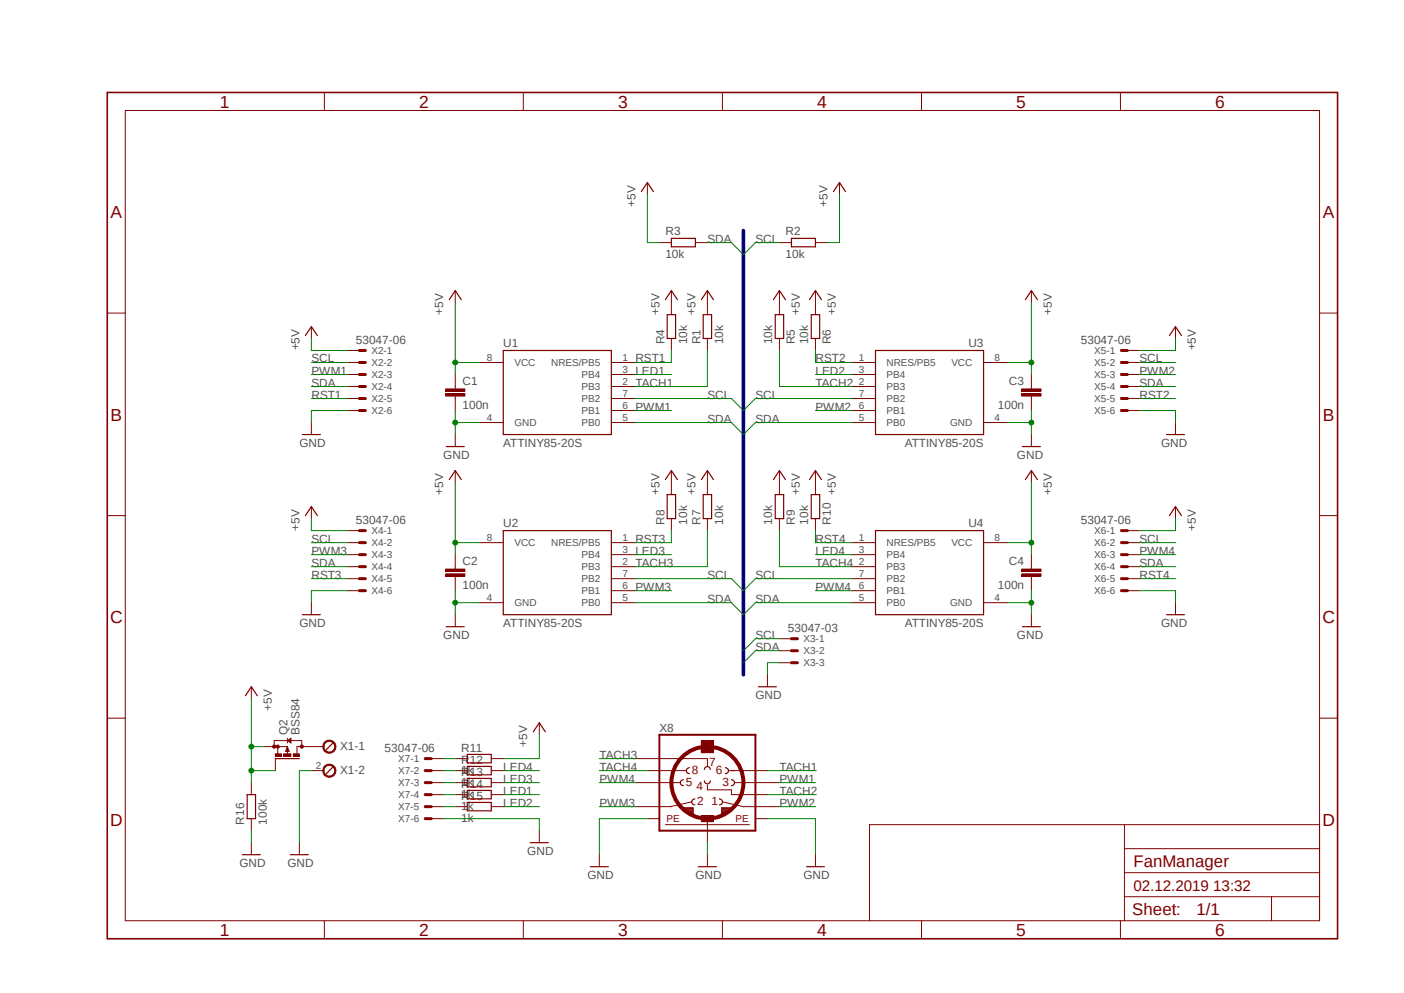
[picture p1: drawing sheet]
<svg xmlns="http://www.w3.org/2000/svg" width="297mm" height="210mm" viewBox="0 0 297 210" stroke-linecap="round" stroke-linejoin="round" font-family="sans-serif">
<path d="M22.2 19.2l261.1 179.9M283.3 19.2l-261.1 179.9" fill="none" stroke="#fff" stroke-width=".21"/>
<g fill="none" stroke="#800000" stroke-width=".21">
<path d="M68.6 19.6v3.8M110.7 19.6v3.8M152.8 19.6v3.8M194.9 19.6v3.8M237 19.6v3.8M26.5 23.4h252.6v171.3h-252.6zM22.7 66.2h3.8M96.3 61.5v2.5M101.4 76.7h5.1M129.3 79.2h5.1M129.3 76.7h5.1M279.1 66.2h3.9"/>
<path d="M96.3 81.7v.6M96.3 83.8v.5M96.3 91.9v2.5M101.4 89.4h5.1M129.3 89.4h5.1M129.3 86.8h5.1M129.3 84.3h5.1M129.3 81.7h5.1M22.7 109.1h3.8M279.1 109.1h3.9M22.7 151.9h3.8M279.1 151.9h3.9"/>
<path d="M237.9 174.4v20.3M237.9 179.5h41.2M279.1 174.4h-95.2v20.3M68.6 194.7v3.8M110.7 194.7v3.8M152.8 194.7v3.8M194.9 194.7v3.8M237 194.7v3.8M237.9 189.7h41.2M237.9 184.6h41.2M269 189.7v5"/>
</g>
<path d="M22.7 19.6h260.3v178.9h-260.3z" fill="none" stroke="#800000" stroke-width=".34"/>
<path d="M95 63.4l1.3-1.9 1.3 1.9M106.5 74.1h22.8v17.8h-22.8zM94.4 94.4h3.8" fill="none" stroke="#800000" stroke-width=".25"/>
<path d="M94.3 83.3h4v.5h-4z" fill-rule="evenodd" fill="#800000"/>
<path d="M94.3 83.3h4v.5h-4z" fill="none" stroke="#800000" stroke-width=".21"/>
<path d="M94.3 82.3h4v.5h-4z" fill-rule="evenodd" fill="#800000"/>
<g fill="none" stroke="#800000" stroke-width=".21">
<path d="M177.6 38.6v2.5M164.9 51.3h2.5M172.5 51.3h2.5M65.9 69.1v2.5M73.5 74.1h2.5M73.5 76.7h2.5M73.5 79.2h2.5M96.3 79.2v2.5M142 61.5v5M142 71.6v2.5M149.6 61.5v5M149.6 71.6v2.5"/>
<path d="M65.9 89.4v2.5M73.5 81.7h2.5M73.5 84.3h2.5M73.5 86.8h2.5M94.3 82.3h4v.5h-4zM96.3 84.3v2.5M96.3 99.5v2.6M96.3 119.8v.6M101.4 114.8h5.1M129.3 119.8h5.1M129.3 117.3h5.1M129.3 114.8h5.1"/>
<path d="M96.3 121.9v.5M96.3 130v2.5M101.4 127.5h5.1M129.3 127.5h5.1M129.3 124.9h5.1M129.3 122.4h5.1"/>
</g>
<path d="M167.4 50.4h5.1v1.8h-5.1zM176.3 40.5l1.3-1.9 1.3 1.9M64.6 71l1.3-1.9 1.2 1.9M140.8 63.4l1.2-1.9 1.3 1.9M141.1 66.5h1.8v5.1h-1.8zM148.4 63.4l1.2-1.9 1.3 1.9M148.8 66.5h1.7v5.1h-1.7zM64 91.9h3.8M95 101.4l1.3-1.9 1.3 1.9M106.5 112.2h22.8v17.8h-22.8zM94.4 132.5h3.8" fill="none" stroke="#800000" stroke-width=".25"/>
<path d="M76 74.1h1.3M76 76.7h1.3M76 79.2h1.3M76 81.7h1.3M76 84.3h1.3M76 86.8h1.3" fill="none" stroke="#800000" stroke-width=".64"/>
<path d="M94.3 121.4h4v.5h-4z" fill-rule="evenodd" fill="#800000"/>
<path d="M94.3 121.4h4v.5h-4z" fill="none" stroke="#800000" stroke-width=".21"/>
<path d="M94.3 120.4h4v.5h-4z" fill-rule="evenodd" fill="#800000"/>
<g fill="none" stroke="#800000" stroke-width=".21">
<path d="M180.1 79.2h5.1M180.1 76.7h5.1M208.1 76.7h5M218.2 61.5v2.5M142 99.5v5.1M149.6 99.5v5.1M180.1 89.4h5.1M180.1 86.8h5.1M180.1 84.3h5.1M180.1 81.7h5.1M208.1 89.4h5M218.2 81.7v.6"/>
<path d="M218.2 83.8v.5M218.2 91.9v2.5M65.9 107.1v2.6M73.5 112.2h2.5M73.5 114.8h2.5M73.5 117.3h2.5M73.5 119.8h2.5M96.3 117.3v2.5M142 109.7v2.5M149.6 109.7v2.5M65.9 127.5v2.5M73.5 122.4h2.5"/>
<path d="M73.5 124.9h2.5M94.3 120.4h4v.5h-4zM96.3 122.4v2.5"/>
</g>
<path d="M185.2 74.1h22.9v17.8h-22.9zM216.9 63.4l1.3-1.9 1.3 1.9M216.3 94.4h3.8M64.6 109.1l1.3-2 1.2 2M140.8 101.4l1.2-1.9 1.3 1.9M141.1 104.6h1.8v5.1h-1.8zM148.4 101.4l1.2-1.9 1.3 1.9M148.8 104.6h1.7v5.1h-1.7zM64 130h3.8" fill="none" stroke="#800000" stroke-width=".25"/>
<path d="M76 112.2h1.3M76 114.8h1.3M76 117.3h1.3M76 119.8h1.3M76 122.4h1.3M76 124.9h1.3" fill="none" stroke="#800000" stroke-width=".64"/>
<path d="M216.2 83.3h4v.5h-4z" fill-rule="evenodd" fill="#800000"/>
<path d="M216.2 83.3h4v.5h-4z" fill="none" stroke="#800000" stroke-width=".21"/>
<path d="M216.2 82.3h4v.5h-4z" fill-rule="evenodd" fill="#800000"/>
<g fill="none" stroke="#800000" stroke-width=".21">
<path d="M164.9 61.5v5M164.9 71.6v2.5M172.5 61.5v5M172.5 71.6v2.5M218.2 79.2v2.5M238.5 74.1h2.5M238.5 76.7h2.5M238.5 79.2h2.5M248.7 69.1v2.5M216.2 82.3h4v.5h-4zM218.2 84.3v2.5M218.2 99.5v2.6"/>
<path d="M238.5 81.7h2.5M238.5 84.3h2.5M238.5 86.8h2.5M248.7 89.4v2.5M180.1 119.8h5.1M180.1 117.3h5.1M180.1 114.8h5.1M208.1 114.8h5M218.2 119.8v.6M180.1 127.5h5.1M180.1 124.9h5.1M180.1 122.4h5.1"/>
<path d="M208.1 127.5h5M218.2 121.9v.5M218.2 130v2.5"/>
</g>
<path d="M163.6 63.4l1.3-1.9 1.3 1.9M164 66.5h1.8v5.1h-1.8zM171.2 63.4l1.3-1.9 1.3 1.9M171.6 66.5h1.8v5.1h-1.8zM247.4 71l1.3-1.9 1.2 1.9M246.8 91.9h3.8M185.2 112.2h22.9v17.8h-22.9zM216.9 101.4l1.3-1.9 1.3 1.9M216.3 132.5h3.8" fill="none" stroke="#800000" stroke-width=".25"/>
<path d="M237.2 74.1h1.3M237.2 76.7h1.3M237.2 79.2h1.3M237.2 81.7h1.3M237.2 84.3h1.3M237.2 86.8h1.3" fill="none" stroke="#800000" stroke-width=".64"/>
<path d="M216.2 121.4h4v.5h-4z" fill-rule="evenodd" fill="#800000"/>
<path d="M216.2 121.4h4v.5h-4z" fill="none" stroke="#800000" stroke-width=".21"/>
<path d="M216.2 120.4h4v.5h-4z" fill-rule="evenodd" fill="#800000"/>
<g fill="none" stroke="#800000" stroke-width=".21">
<path d="M136.9 38.6v2.5M139.5 51.3h2.5M147.1 51.3h2.5M164.9 99.5v5.1M172.5 99.5v5.1M164.9 109.7v2.5M172.5 109.7v2.5M218.2 117.3v2.5M238.5 112.2h2.5M238.5 114.8h2.5M238.5 117.3h2.5M238.5 119.8h2.5"/>
<path d="M248.7 107.1v2.6M216.2 120.4h4v.5h-4zM218.2 122.4v2.5M238.5 122.4h2.5M238.5 124.9h2.5M248.7 127.5v2.5M148.4 156.6h2.5v2.6h-2.5zM91.2 160.4h2.6M91.2 163h2.6M91.2 165.5h2.6M91.2 168.1h2.6M91.2 170.6h2.6"/>
<path d="M91.2 173.1h2.6M140.8 174.4h17.7M142 160.4h7.6v1.7M142 165.5h1.9M144.6 163h.6M146.3 169.6l-4.5 1M149.6 166v1h5.1v1.1M149.6 173.1v1.3M152.8 169.6l4.5 1M154.1 163h1.3M155.4 165.5h1.9"/>
</g>
<g fill="none" stroke="#800000" stroke-width=".25">
<path d="M135.7 40.5l1.2-1.9 1.3 1.9M142 50.4h5.1v1.8h-5.1zM163.6 101.4l1.3-1.9 1.3 1.9M164 104.6h1.8v5.1h-1.8zM171.2 101.4l1.3-1.9 1.3 1.9M171.6 104.6h1.8v5.1h-1.8zM247.4 109.1l1.3-2 1.2 2M246.8 130h3.8M144.6 164.9a.64 .64 0 0 0-.7 .6 .64 .64 0 0 0 .7 .7M145.8 162.3a.64 .64 0 0 0-.6 .7 .64 .64 0 0 0 .6 .6M147 169a.64 .64 0 0 0-.7 .6 .64 .64 0 0 0 .7 .6M149 162.7a.64 .64 0 0 1 .6-.6 .64 .64 0 0 1 .7 .6"/>
<path d="M149 165.1a.64 .64 0 0 0 .6 .7 .64 .64 0 0 0 .7-.7M152.2 169a.64 .64 0 0 1 .6 .6 .64 .64 0 0 1-.6 .6M153.5 162.3a.64 .64 0 0 1 .6 .7 .64 .64 0 0 1-.6 .6M154.7 164.9a.64 .64 0 0 1 .7 .6 .64 .64 0 0 1-.7 .7"/>
</g>
<path d="M237.2 112.2h1.3M237.2 114.8h1.3M237.2 117.3h1.3M237.2 119.8h1.3M237.2 122.4h1.3M237.2 124.9h1.3M90 160.4h1.2M90 163h1.2M90 165.5h1.2M90 168.1h1.2M90 170.6h1.2M90 173.1h1.2" fill="none" stroke="#800000" stroke-width=".64"/>
<path d="M139.5 155.4h20.3v20.3h-20.3z" fill="none" stroke="#800000" stroke-width=".42"/>
<circle cx="149.7" cy="165.5" r="7.6" fill="none" stroke="#800000" stroke-width=".85"/>
<path d="M148.4 156.6h2.5v2.6h-2.5z" fill-rule="evenodd" fill="#800000"/>
<path d="M148.4 156.6h2.5v2.6h-2.5z" fill="none" stroke="#800000" stroke-width=".21"/>
<path d="M148.4 172.5h2.5v1.3h-2.5z" fill-rule="evenodd" fill="#800000"/>
<path d="M134.4 165.5h7.6M134.4 170.6h7.6M134.4 160.4h7.6M136.9 173.1h2.6M136.9 163h7.7M148.4 172.5h2.5v1.3h-2.5zM149.6 173.1v5.1M154.7 168.1h7.6M154.7 163h7.6M157.3 165.5h7.6M157.3 170.6h7.6M159.8 173.1h2.5" fill="none" stroke="#800000" stroke-width=".21"/>
<g fill="none" stroke="#800000" stroke-width=".25">
<path d="M70.4 157.1l-1.5 1.6M144.1 170.9h2.5v1.5zM144.2 170.9h2.4M144.5 171.1h2.1M144.8 171.3h1.8M145.1 171.5h1.5M145.5 171.7h1.1M145.8 171.9h.8M146.1 172.1h.5M146.4 172.3h.2M152.7 170.9h2.5l-2.5 1.5zM152.7 172.3h.2"/>
<path d="M152.7 172.1h.5M152.7 171.9h.8M152.7 171.7h1.1M152.7 171.5h1.5M152.7 171.3h1.8M152.7 171.1h2.1M152.7 170.9h2.4"/>
</g>
<path d="M68.6 157a1.41 1.41 0 0 1 2.2 .1 1.41 1.41 0 0 1-.7 2.1 1.41 1.41 0 0 1-1.8-1.3h.2a1.15 1.15 0 0 1 1.7-.9 1.15 1.15 0 0 1 .2 1.9 1.15 1.15 0 0 1-1.8-.6l-.1-.4h-.2z" fill-rule="evenodd" fill="#800000"/>
<path d="M65.9 157.9h2.5M68.6 157a1.41 1.41 0 0 1 2.2 .1 1.41 1.41 0 0 1-.7 2.1 1.41 1.41 0 0 1-1.8-1.3h.2a1.15 1.15 0 0 1 1.7-.9 1.15 1.15 0 0 1 .2 1.9 1.15 1.15 0 0 1-1.8-.6l-.1-.4h-.2z" fill="none" stroke="#800000" stroke-width=".21"/>
<path d="M70.4 162.2l-1.5 1.5" fill="none" stroke="#800000" stroke-width=".25"/>
<path d="M68.6 162.1a1.41 1.41 0 0 1 2.2 0 1.41 1.41 0 0 1-.7 2.2 1.41 1.41 0 0 1-1.8-1.3h.2a1.15 1.15 0 0 1 1.7-.9 1.15 1.15 0 0 1 .2 1.9 1.15 1.15 0 0 1-1.8-.6l-.1-.4h-.2z" fill-rule="evenodd" fill="#800000"/>
<g fill="none" stroke="#800000" stroke-width=".21">
<path d="M164.9 135.1h2.5M164.9 137.6h2.5M53.2 145.2v2.6M58.8 157.9v1.5M60.8 157.9l.4 1h-.8zM60.8 157.9h-2.8v-1.3h5.8v1.3M60.8 156.1v1M60.8 157.9v1.5M60.8 156.6l.8-.5v1zM63.3 157.9h-.5v1.5M114.1 152.9v2.5M162.3 142.7v2.5"/>
<path d="M164.9 140.2h2.5M53.2 165.5v2.6M53.2 173.1v2.6M53.2 178.2v2.6M63.3 178.2v2.6M65.9 163h2.5M68.6 162.1a1.41 1.41 0 0 1 2.2 0 1.41 1.41 0 0 1-.7 2.2 1.41 1.41 0 0 1-1.8-1.3h.2a1.15 1.15 0 0 1 1.7-.9 1.15 1.15 0 0 1 .2 1.9 1.15 1.15 0 0 1-1.8-.6l-.1-.4h-.2zM96.3 163h2.5M96.3 160.4h2.5M96.3 165.5h2.5M96.3 168.1h2.5M96.3 170.6h2.5"/>
<path d="M103.9 163h2.6M103.9 160.4h2.6M103.9 165.5h2.6M103.9 168.1h2.6M103.9 170.6h2.6M114.1 175.7v2.5M126.8 180.8v2.5M149.6 180.8v2.5M172.5 180.8v2.5"/>
</g>
<g fill="none" stroke="#800000" stroke-width=".25">
<path d="M51.9 147.2l1.3-2 1.2 2M60.8 158.3l.1 .5h-.2l.1-.4M61 156.6l.4-.2v.5zM98.8 159.6h5.1v1.7h-5.1zM112.8 154.8l1.3-1.9 1.3 1.9M160.4 145.2h3.9M52.3 168.1h1.8v5h-1.8zM58.3 160.4h5M98.8 162.1h5.1v1.8h-5.1zM98.8 164.6h5.1v1.8h-5.1zM98.8 167.2h5.1v1.8h-5.1zM98.8 169.7h5.1v1.8h-5.1z"/>
<path d="M112.2 178.2h3.8M51.3 180.8h3.8M61.4 180.8h3.8M124.9 183.3h3.8M147.7 183.3h3.9M170.6 183.3h3.8"/>
</g>
<path d="M167.4 135.1h1.3M167.4 137.6h1.3M167.4 140.2h1.3" fill="none" stroke="#800000" stroke-width=".64"/>
<circle cx="58" cy="157.9" r=".33" fill="#800000"/>
<circle cx="58" cy="157.9" r=".33" fill="none" stroke="#800000" stroke-width=".21"/>
<circle cx="58.8" cy="157.9" r=".33" fill="#800000"/>
<circle cx="58.8" cy="157.9" r=".33" fill="none" stroke="#800000" stroke-width=".21"/>
<circle cx="63.8" cy="157.9" r=".33" fill="#800000"/>
<circle cx="63.8" cy="157.9" r=".33" fill="none" stroke="#800000" stroke-width=".21"/>
<path d="M62.1 159.4h1.2v.5h-1.2z" fill-rule="evenodd" fill="#800000"/>
<path d="M62.1 159.4h1.2v.5h-1.2z" fill="none" stroke="#800000" stroke-width=".21"/>
<path d="M58.3 159.4h1.2v.5h-1.2z" fill-rule="evenodd" fill="#800000"/>
<path d="M58.3 159.4h1.2v.5h-1.2z" fill="none" stroke="#800000" stroke-width=".21"/>
<path d="M60 159.4h1.6v.5h-1.6z" fill-rule="evenodd" fill="#800000"/>
<path d="M55.7 157.9h2.6M60 159.4h1.6v.5h-1.6zM63.3 157.9h2.6M58.3 160.4v2.6" fill="none" stroke="#800000" stroke-width=".21"/>
<path d="M157.3 48.8v93.9" fill="none" stroke="#000080" stroke-width=".76"/>
<path d="M96.3 89.4h5.1M96.3 86.8v5.1" fill="none" stroke="#008000" stroke-width=".21"/>
<circle cx="96.3" cy="89.4" r=".51" fill="#008000"/>
<g fill="none" stroke="#008000" stroke-width=".21">
<path d="M73.5 86.8h-7.6v2.6M96.3 127.5h5.1M96.3 124.9v5.1"/>
<circle cx="96.3" cy="89.4" r=".51"/>
</g>
<circle cx="96.3" cy="127.5" r=".51" fill="#008000"/>
<g fill="none" stroke="#008000" stroke-width=".21">
<path d="M213.1 89.4h5.1M218.2 86.8v5.1M73.5 124.9h-7.6v2.6"/>
<circle cx="96.3" cy="127.5" r=".51"/>
</g>
<circle cx="218.2" cy="89.4" r=".51" fill="#008000"/>
<g fill="none" stroke="#008000" stroke-width=".21">
<path d="M241 86.8h7.7v2.6M213.1 127.5h5.1M218.2 124.9v5.1"/>
<circle cx="218.2" cy="89.4" r=".51"/>
</g>
<circle cx="218.2" cy="127.5" r=".51" fill="#008000"/>
<g fill="none" stroke="#008000" stroke-width=".21">
<path d="M96.3 76.7h5.1M96.3 64v15.2M241 124.9h7.7v2.6M164.9 140.2h-2.6v2.5M53.2 175.7v2.5M65.9 163h-2.6v15.2M93.8 173.1h20.3v2.6M136.9 173.1h-10.1v7.7M149.6 178.2v2.6M162.3 173.1h10.2v7.7"/>
<circle cx="218.2" cy="127.5" r=".51"/>
</g>
<circle cx="96.3" cy="76.7" r=".51" fill="#008000"/>
<g fill="none" stroke="#008000" stroke-width=".21">
<path d="M177.6 41.1v10.2h-2.6M65.9 71.6v2.5h7.6M96.3 114.8h5.1M96.3 102.1v15.2"/>
<circle cx="96.3" cy="76.7" r=".51"/>
</g>
<circle cx="96.3" cy="114.8" r=".51" fill="#008000"/>
<g fill="none" stroke="#008000" stroke-width=".21">
<path d="M213.1 76.7h5.1M218.2 64v15.2M65.9 109.7v2.5h7.6"/>
<circle cx="96.3" cy="114.8" r=".51"/>
</g>
<circle cx="218.2" cy="76.7" r=".51" fill="#008000"/>
<g fill="none" stroke="#008000" stroke-width=".21">
<path d="M248.7 71.6v2.5h-7.7M213.1 114.8h5.1M218.2 102.1v15.2"/>
<circle cx="218.2" cy="76.7" r=".51"/>
</g>
<circle cx="218.2" cy="114.8" r=".51" fill="#008000"/>
<g fill="none" stroke="#008000" stroke-width=".21">
<path d="M136.9 41.1v10.2h2.6M248.7 109.7v2.5h-7.7M53.2 157.9h2.5M53.2 147.8v17.7M114.1 155.4v5h-7.6M53.2 163h5.1"/>
<circle cx="218.2" cy="114.8" r=".51"/>
</g>
<circle cx="53.2" cy="163" r=".51" fill="#008000"/>
<circle cx="53.2" cy="163" r=".51" fill="none" stroke="#008000" stroke-width=".21"/>
<circle cx="53.2" cy="157.9" r=".51" fill="#008000"/>
<g fill="none" stroke="#008000" stroke-width=".21">
<path d="M149.6 51.3h5.1l2.6 2.5 2.5-2.5h5.1M65.9 76.7h7.6M65.9 79.2h7.6M134.4 79.2h7.6M142 74.1v2.6h-7.6M149.6 74.1v7.6h-15.2M164.9 74.1v7.6h15.2M172.5 74.1v2.6h7.6M172.5 79.2h7.6M241 76.7h7.7M241 79.2h7.7M65.9 84.3h7.6"/>
<path d="M65.9 81.7h7.6M134.4 84.3h20.3l2.6 2.5 2.5-2.5h20.3M134.4 89.4h20.3l2.6 2.5 2.5-2.5h20.3M134.4 86.8h7.6M172.5 86.8h7.6M241 84.3h7.7M241 81.7h7.7M65.9 114.8h7.6M65.9 119.8h7.6M65.9 117.3h7.6M134.4 117.3h7.6M142 112.2v2.6h-7.6"/>
<path d="M149.6 112.2v7.6h-15.2M164.9 112.2v7.6h15.2M172.5 112.2v2.6h7.6M172.5 117.3h7.6M241 114.8h7.7M241 119.8h7.7M241 117.3h7.7M65.9 122.4h7.6M134.4 122.4h20.3l2.6 2.5 2.5-2.5h20.3M134.4 127.5h20.3l2.6 2.5 2.5-2.5h20.3M134.4 124.9h7.6M164.9 135.1h-5.1l-2.5 2.5"/>
<path d="M164.9 137.6h-5.1l-2.5 2.6M172.5 124.9h7.6M241 122.4h7.7M93.8 163h2.5M93.8 165.5h2.5M93.8 168.1h2.5M93.8 170.6h2.5M93.8 160.4h2.5M106.5 163h7.6M106.5 165.5h7.6M106.5 168.1h7.6M106.5 170.6h7.6"/>
<path d="M126.8 163h10.1M126.8 165.5h7.6M126.8 170.6h7.6M126.8 160.4h7.6M162.3 163h10.2M162.3 168.1h10.2M164.9 165.5h7.6M164.9 170.6h7.6"/>
<circle cx="53.2" cy="157.9" r=".51"/>
</g>
<g font-size="3.7" fill="#800000">
<text x="46.5" y="22.8">1</text>
<text x="88.6" y="22.8">2</text>
<text x="130.8" y="22.8">3</text>
<text x="172.8" y="22.8">4</text>
<text x="215" y="22.8">5</text>
<text x="257.1" y="22.8">6</text>
<text x="23.4" y="46.1">A</text>
<text x="279.8" y="46.1">A</text>
<text x="23.4" y="88.9">B</text>
<text x="279.8" y="88.9">B</text>
<text x="23.3" y="131.8">C</text>
<text x="279.7" y="131.8">C</text>
<text x="23.3" y="174.6">D</text>
<text x="279.7" y="174.6">D</text>
<text x="46.5" y="197.9">1</text>
<text x="88.6" y="197.9">2</text>
<text x="130.8" y="197.9">3</text>
<text x="172.8" y="197.9">4</text>
<text x="215" y="197.9">5</text>
<text x="257.1" y="197.9">6</text>
</g>
<g font-size="3.6" fill="#800000">
<text x="239.8" y="183.3">FanManager</text>
<text x="239.5" y="193.6">Sheet:</text>
<text x="253.1" y="193.5">1/1</text>
</g>
<text font-size="3.2" fill="#800000" x="239.8" y="188.4">02.12.2019 13:32</text>
<g font-size="2.5" fill="#505050">
<text x="134.4" y="43.7" transform="rotate(-90 134.4 43.7)">+5V</text>
<text x="175.1" y="43.7" transform="rotate(-90 175.1 43.7)">+5V</text>
<text x="140.8" y="49.8">R3</text>
<text x="149.7" y="51.3">SDA</text>
<text x="159.8" y="51.3">SCL</text>
<text x="166.2" y="49.8">R2</text>
<text x="140.8" y="54.6">10k</text>
<text x="166.2" y="54.6">10k</text>
<text x="93.8" y="66.5" transform="rotate(-90 93.8 66.5)">+5V</text>
<text x="139.5" y="66.5" transform="rotate(-90 139.5 66.5)">+5V</text>
<text x="147.1" y="66.5" transform="rotate(-90 147.1 66.5)">+5V</text>
<text x="169.2" y="66.5" transform="rotate(-90 169.2 66.5)">+5V</text>
<text x="176.8" y="66.5" transform="rotate(-90 176.8 66.5)">+5V</text>
<text x="222.5" y="66.5" transform="rotate(-90 222.5 66.5)">+5V</text>
<text x="63.3" y="74.1" transform="rotate(-90 63.3 74.1)">+5V</text>
<text x="65.9" y="76.7">SCL</text>
<text x="75.3" y="72.7">53047-06</text>
<text x="106.5" y="73.4">U1</text>
<text x="134.4" y="76.7">RST1</text>
<text x="140.5" y="72.9" transform="rotate(-90 140.5 72.9)">R4</text>
<text x="145.3" y="72.9" transform="rotate(-90 145.3 72.9)">10k</text>
<text x="148.2" y="72.9" transform="rotate(-90 148.2 72.9)">R1</text>
<text x="153" y="72.9" transform="rotate(-90 153 72.9)">10k</text>
<text x="163.4" y="72.9" transform="rotate(-90 163.4 72.9)">10k</text>
<text x="168.2" y="72.9" transform="rotate(-90 168.2 72.9)">R5</text>
<text x="171" y="72.9" transform="rotate(-90 171 72.9)">10k</text>
<text x="172.5" y="76.7">RST2</text>
<text x="175.8" y="72.9" transform="rotate(-90 175.8 72.9)">R6</text>
<text x="204.9" y="73.4">U3</text>
<text x="228.6" y="72.7">53047-06</text>
<text x="241" y="76.7">SCL</text>
<text x="253" y="74.1" transform="rotate(-90 253 74.1)">+5V</text>
<text x="65.9" y="81.7">SDA</text>
<text x="65.9" y="79.2">PWM1</text>
<text x="97.8" y="81.4">C1</text>
<text x="134.4" y="81.7">TACH1</text>
<text x="134.4" y="79.2">LED1</text>
<text x="172.5" y="79.2">LED2</text>
<text x="172.5" y="81.7">TACH2</text>
<text x="213.4" y="81.4">C3</text>
<text x="241" y="81.7">SDA</text>
<text x="241" y="79.2">PWM2</text>
<text x="65.9" y="84.3">RST1</text>
<text x="97.8" y="86.4">100n</text>
<text x="134.4" y="86.8">PWM1</text>
<text x="149.7" y="84.3">SCL</text>
<text x="149.7" y="89.4">SDA</text>
<text x="159.8" y="84.3">SCL</text>
<text x="159.8" y="89.4">SDA</text>
<text x="172.5" y="86.8">PWM2</text>
<text x="211.1" y="86.4">100n</text>
<text x="241" y="84.3">RST2</text>
<text x="63.3" y="94.4">GND</text>
<text x="106.5" y="94.4">ATTINY85-20S</text>
<text x="191.4" y="94.4">ATTINY85-20S</text>
<text x="245.6" y="94.4">GND</text>
<text x="93.8" y="97">GND</text>
<text x="215.1" y="97">GND</text>
<text x="93.8" y="104.6" transform="rotate(-90 93.8 104.6)">+5V</text>
<text x="139.5" y="104.6" transform="rotate(-90 139.5 104.6)">+5V</text>
<text x="147.1" y="104.6" transform="rotate(-90 147.1 104.6)">+5V</text>
<text x="169.2" y="104.6" transform="rotate(-90 169.2 104.6)">+5V</text>
<text x="176.8" y="104.6" transform="rotate(-90 176.8 104.6)">+5V</text>
<text x="222.5" y="104.6" transform="rotate(-90 222.5 104.6)">+5V</text>
<text x="63.3" y="112.2" transform="rotate(-90 63.3 112.2)">+5V</text>
<text x="75.3" y="110.8">53047-06</text>
<text x="106.5" y="111.5">U2</text>
<text x="140.5" y="111" transform="rotate(-90 140.5 111)">R8</text>
<text x="145.3" y="111" transform="rotate(-90 145.3 111)">10k</text>
<text x="148.2" y="111" transform="rotate(-90 148.2 111)">R7</text>
<text x="153" y="111" transform="rotate(-90 153 111)">10k</text>
<text x="163.4" y="111" transform="rotate(-90 163.4 111)">10k</text>
<text x="168.2" y="111" transform="rotate(-90 168.2 111)">R9</text>
<text x="171" y="111" transform="rotate(-90 171 111)">10k</text>
<text x="175.8" y="111" transform="rotate(-90 175.8 111)">R10</text>
<text x="204.9" y="111.5">U4</text>
<text x="228.6" y="110.8">53047-06</text>
<text x="253" y="112.2" transform="rotate(-90 253 112.2)">+5V</text>
<text x="65.9" y="114.8">SCL</text>
<text x="65.9" y="119.8">SDA</text>
<text x="65.9" y="117.3">PWM3</text>
<text x="97.8" y="119.5">C2</text>
<text x="134.4" y="114.8">RST3</text>
<text x="134.4" y="119.8">TACH3</text>
<text x="134.4" y="117.3">LED3</text>
<text x="172.5" y="114.8">RST4</text>
<text x="172.5" y="119.8">TACH4</text>
<text x="172.5" y="117.3">LED4</text>
<text x="213.4" y="119.5">C4</text>
<text x="241" y="114.8">SCL</text>
<text x="241" y="119.8">SDA</text>
<text x="241" y="117.3">PWM4</text>
<text x="65.9" y="122.4">RST3</text>
<text x="97.8" y="124.5">100n</text>
<text x="134.4" y="124.9">PWM3</text>
<text x="149.7" y="122.4">SCL</text>
<text x="159.8" y="122.4">SCL</text>
<text x="172.5" y="124.9">PWM4</text>
<text x="211.1" y="124.5">100n</text>
<text x="241" y="122.4">RST4</text>
<text x="149.7" y="127.5">SDA</text>
<text x="159.8" y="127.5">SDA</text>
<text x="63.3" y="132.5">GND</text>
<text x="93.8" y="135.1">GND</text>
<text x="106.5" y="132.5">ATTINY85-20S</text>
<text x="159.8" y="135.1">SCL</text>
<text x="159.8" y="137.6">SDA</text>
<text x="166.7" y="133.7">53047-03</text>
<text x="191.4" y="132.5">ATTINY85-20S</text>
<text x="215.1" y="135.1">GND</text>
<text x="245.6" y="132.5">GND</text>
<text x="159.8" y="147.8">GND</text>
<text x="57.5" y="150.3" transform="rotate(-90 57.5 150.3)">+5V</text>
<text x="60.8" y="155.4" transform="rotate(-90 60.8 155.4)">Q2</text>
<text x="63.3" y="155.4" transform="rotate(-90 63.3 155.4)">BSS84</text>
<text x="139.5" y="154.8">X8</text>
<text x="72" y="158.5">X1-1</text>
<text x="81.4" y="159">53047-06</text>
<text x="97.6" y="159">R11</text>
<text x="97.6" y="161.5">R12</text>
<text x="111.6" y="157.9" transform="rotate(-90 111.6 157.9)">+5V</text>
<text x="126.8" y="160.4">TACH3</text>
<text x="72" y="163.6">X1-2</text>
<text x="97.6" y="163.7">1k</text>
<text x="97.6" y="166.3">1k</text>
<text x="97.6" y="164">R13</text>
<text x="97.6" y="166.6">R14</text>
<text x="106.5" y="163">LED4</text>
<text x="106.5" y="165.5">LED3</text>
<text x="126.8" y="163">TACH4</text>
<text x="126.8" y="165.5">PWM4</text>
<text x="164.9" y="163">TACH1</text>
<text x="164.9" y="165.5">PWM1</text>
<text x="97.6" y="168.8">1k</text>
<text x="97.6" y="171.4">1k</text>
<text x="97.6" y="173.9">1k</text>
<text x="97.6" y="169.1">R15</text>
<text x="106.5" y="168.1">LED1</text>
<text x="106.5" y="170.6">LED2</text>
<text x="126.8" y="170.6">PWM3</text>
<text x="164.9" y="170.6">PWM2</text>
<text x="164.9" y="168.1">TACH2</text>
<text x="51.6" y="174.4" transform="rotate(-90 51.6 174.4)">R16</text>
<text x="56.5" y="174.4" transform="rotate(-90 56.5 174.4)">100k</text>
<text x="50.6" y="183.3">GND</text>
<text x="60.8" y="183.3">GND</text>
<text x="111.6" y="180.8">GND</text>
<text x="124.2" y="185.8">GND</text>
<text x="147.1" y="185.8">GND</text>
<text x="170" y="185.8">GND</text>
</g>
<g font-size="2.5" fill="#800000">
<text x="150" y="162">7</text>
<text x="145.1" y="166.3">5</text>
<text x="146.3" y="163.7">8</text>
<text x="147.4" y="167.2">4</text>
<text x="151.4" y="163.7">6</text>
<text x="152.8" y="166.3">3</text>
<text x="147.5" y="170.4">2</text>
<text x="150.5" y="170.4">1</text>
</g>
<g font-size="2.1" fill="#505050">
<text x="78.6" y="74.9">X2-1</text>
<text x="78.6" y="77.4">X2-2</text>
<text x="103" y="76.3">8</text>
<text x="108.8" y="77.4">VCC</text>
<text x="116.6" y="77.4">NRES/PB5</text>
<text x="131.7" y="76.3">1</text>
<text x="181.7" y="76.3">1</text>
<text x="187.5" y="77.4">NRES/PB5</text>
<text x="201.3" y="77.4">VCC</text>
<text x="210.4" y="76.3">8</text>
<text x="231.5" y="74.9">X5-1</text>
<text x="231.5" y="77.4">X5-2</text>
<text x="78.6" y="80">X2-3</text>
<text x="78.6" y="82.5">X2-4</text>
<text x="123" y="82.5">PB3</text>
<text x="123" y="80">PB4</text>
<text x="131.7" y="83.9">7</text>
<text x="131.7" y="81.4">2</text>
<text x="131.7" y="78.9">3</text>
<text x="181.7" y="83.9">7</text>
<text x="181.7" y="81.4">2</text>
<text x="181.7" y="78.9">3</text>
<text x="187.5" y="82.5">PB3</text>
<text x="187.5" y="80">PB4</text>
<text x="231.5" y="80">X5-3</text>
<text x="231.5" y="82.5">X5-4</text>
<text x="78.6" y="85">X2-5</text>
<text x="78.6" y="87.6">X2-6</text>
<text x="103" y="89">4</text>
<text x="123" y="87.6">PB1</text>
<text x="123" y="85">PB2</text>
<text x="131.7" y="89">5</text>
<text x="131.7" y="86.5">6</text>
<text x="181.7" y="89">5</text>
<text x="181.7" y="86.5">6</text>
<text x="187.5" y="87.6">PB1</text>
<text x="187.5" y="85">PB2</text>
<text x="210.4" y="89">4</text>
<text x="231.5" y="85">X5-5</text>
<text x="231.5" y="87.6">X5-6</text>
<text x="108.8" y="90.1">GND</text>
<text x="123" y="90.1">PB0</text>
<text x="187.5" y="90.1">PB0</text>
<text x="201" y="90.1">GND</text>
<text x="78.6" y="113">X4-1</text>
<text x="231.5" y="113">X6-1</text>
<text x="78.6" y="115.5">X4-2</text>
<text x="78.6" y="118.1">X4-3</text>
<text x="103" y="114.4">8</text>
<text x="108.8" y="115.5">VCC</text>
<text x="116.6" y="115.5">NRES/PB5</text>
<text x="123" y="118.1">PB4</text>
<text x="131.7" y="119.5">2</text>
<text x="131.7" y="117">3</text>
<text x="131.7" y="114.4">1</text>
<text x="181.7" y="119.5">2</text>
<text x="181.7" y="117">3</text>
<text x="181.7" y="114.4">1</text>
<text x="187.5" y="118.1">PB4</text>
<text x="187.5" y="115.5">NRES/PB5</text>
<text x="201.3" y="115.5">VCC</text>
<text x="210.4" y="114.4">8</text>
<text x="231.5" y="115.5">X6-2</text>
<text x="231.5" y="118.1">X6-3</text>
<text x="78.6" y="120.6">X4-4</text>
<text x="78.6" y="123.1">X4-5</text>
<text x="78.6" y="125.7">X4-6</text>
<text x="123" y="125.7">PB1</text>
<text x="123" y="123.1">PB2</text>
<text x="123" y="120.6">PB3</text>
<text x="131.7" y="124.5">6</text>
<text x="131.7" y="122">7</text>
<text x="181.7" y="124.5">6</text>
<text x="181.7" y="122">7</text>
<text x="187.5" y="125.7">PB1</text>
<text x="187.5" y="123.1">PB2</text>
<text x="187.5" y="120.6">PB3</text>
<text x="231.5" y="120.6">X6-4</text>
<text x="231.5" y="123.1">X6-5</text>
<text x="231.5" y="125.7">X6-6</text>
<text x="103" y="127.1">4</text>
<text x="108.8" y="128.2">GND</text>
<text x="123" y="128.2">PB0</text>
<text x="131.7" y="127.1">5</text>
<text x="181.7" y="127.1">5</text>
<text x="187.5" y="128.2">PB0</text>
<text x="201" y="128.2">GND</text>
<text x="210.4" y="127.1">4</text>
<text x="170" y="135.8">X3-1</text>
<text x="170" y="138.4">X3-2</text>
<text x="170" y="140.9">X3-3</text>
<text x="84.2" y="161.2">X7-1</text>
<text x="66.8" y="162.6">2</text>
<text x="84.2" y="163.7">X7-2</text>
<text x="84.2" y="166.3">X7-3</text>
<text x="84.2" y="168.8">X7-4</text>
<text x="84.2" y="171.4">X7-5</text>
<text x="84.2" y="173.9">X7-6</text>
</g>
<g font-size="2.1" fill="#800000">
<text x="141" y="173.8">PE</text>
<text x="155.6" y="173.8">PE</text>
</g>
</svg>
